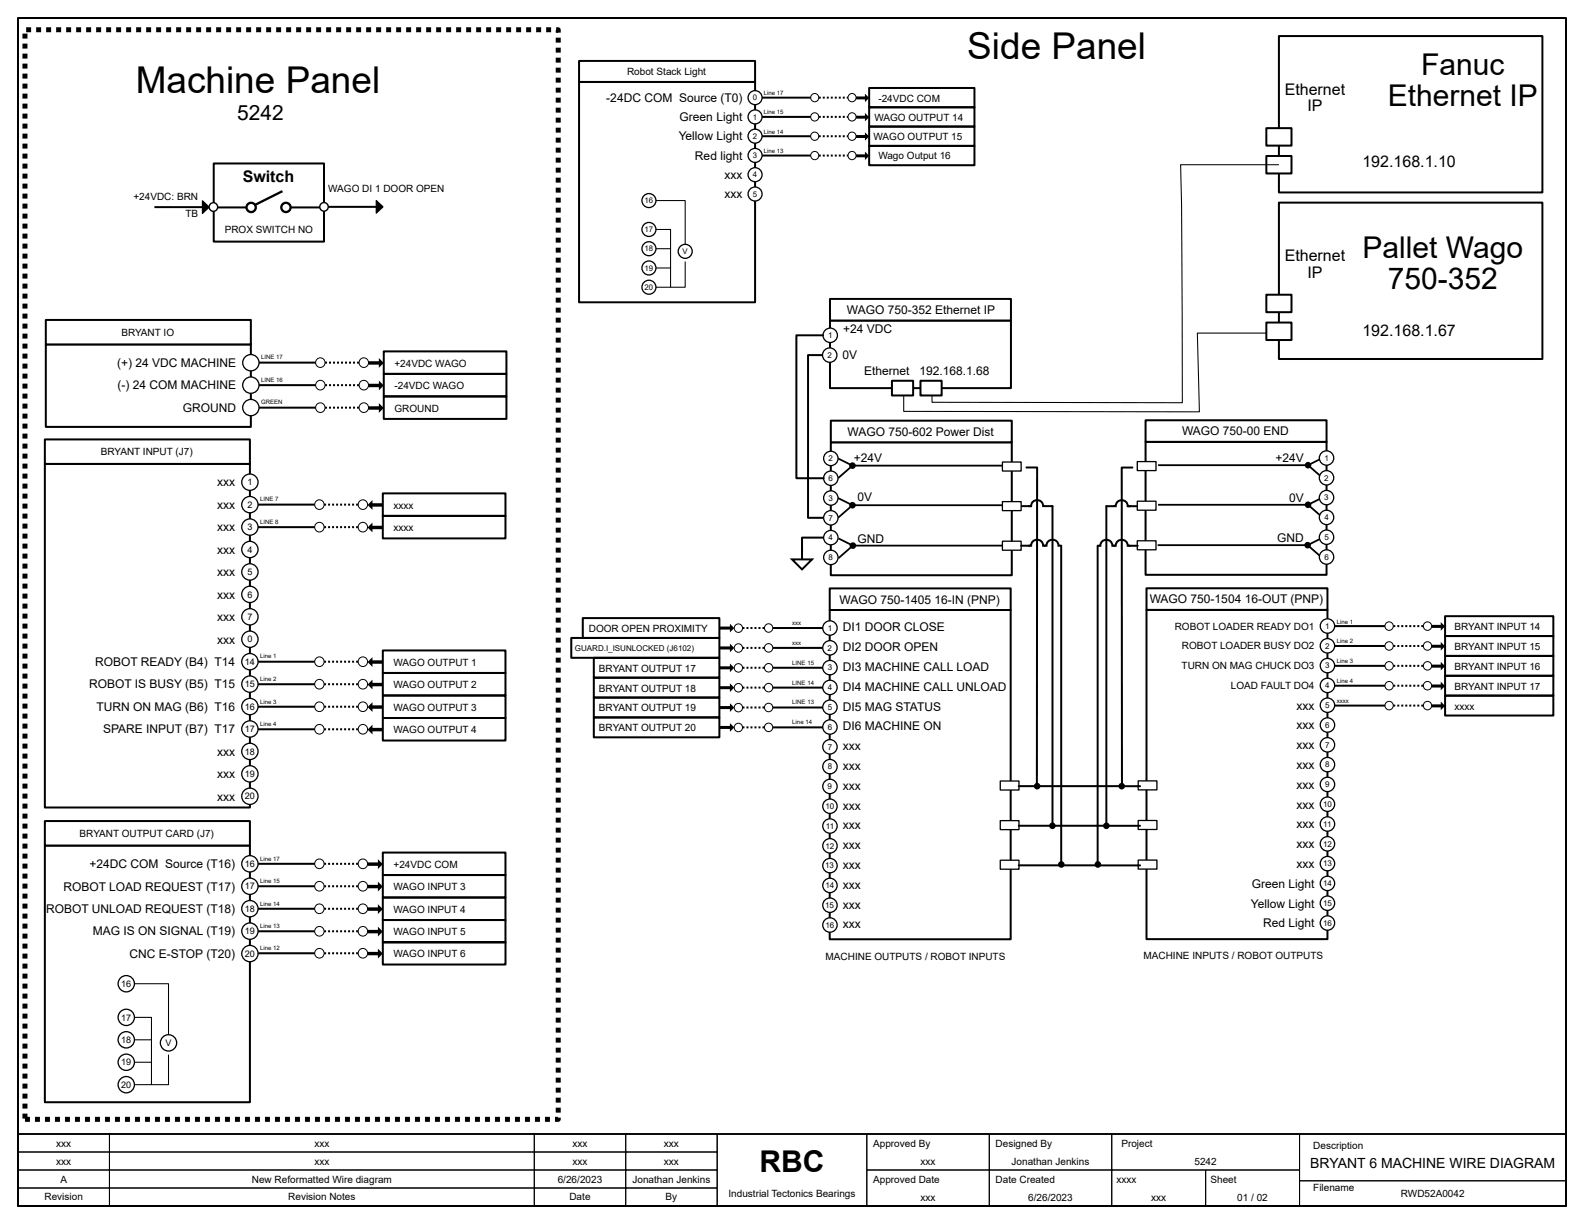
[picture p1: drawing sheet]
<svg xmlns="http://www.w3.org/2000/svg" width="279mm" height="216mm" viewBox="0 0 279 216" stroke-linecap="round" stroke-linejoin="round" font-family="sans-serif">
<path d="M3.2 3.2h273v209.5h-273z" fill="none" stroke="#000" stroke-width=".35"/>
<path d="M3.2 200h273v12.7h-273z" fill="none" stroke="#000" stroke-width=".32"/>
<g fill="none" stroke="#000" stroke-width=".18">
<path d="M3.2 209.5h16.1v3.2h-16.1zM3.2 206.4h16.1v3.1h-16.1zM3.2 203.2h16.1v3.2h-16.1zM3.2 200h16.1v3.2h-16.1zM19.3 209.5h74.9v3.2h-74.9zM19.3 206.4h74.9v3.1h-74.9zM19.3 203.2h74.9v3.2h-74.9zM19.3 200h74.9v3.2h-74.9zM94.2 209.5h16.2v3.2h-16.2zM94.2 206.4h16.2v3.1h-16.2zM94.2 203.2h16.2v3.2h-16.2zM94.2 200h16.2v3.2h-16.2z"/>
<path d="M110.4 209.5h16.1v3.2h-16.1zM110.4 206.4h16.1v3.1h-16.1zM110.4 203.2h16.1v3.2h-16.1zM110.4 200h16.1v3.2h-16.1zM126.5 200h26.4v12.7h-26.4zM152.9 200h21.6v6.4h-21.6zM152.9 206.4h21.6v6.3h-21.6zM174.5 206.4h21.6v6.3h-21.6zM174.5 200h21.6v6.4h-21.6zM196.1 206.4h16.6v6.3h-16.6zM196.1 200h33.1v6.4h-33.1zM212.7 206.4h16.5v6.3h-16.5z"/>
<path d="M229.2 208.3h47v4.4h-47zM229.2 200h47v8.3h-47z"/>
</g>
<g fill="#fff" stroke="#000" stroke-width=".35">
<path d="M225.6 6.4h46.5v27.5h-46.5z" fill-rule="evenodd"/>
<path d="M223.4 27.5h4.4v3.1h-4.4z" fill-rule="evenodd"/>
<path d="M223.4 22.6h4.4v3.1h-4.4z" fill-rule="evenodd"/>
<path d="M225.6 35.7h46.5v27.6h-46.5z" fill-rule="evenodd"/>
<path d="M223.4 56.9h4.4v3.1h-4.4z" fill-rule="evenodd"/>
<path d="M223.4 52h4.4v3.1h-4.4z" fill-rule="evenodd"/>
<path d="M146.4 107.6h31.9v58.1h-31.9z" fill-rule="evenodd"/>
<path d="M146.4 103.8h31.9v3.8h-31.9z" fill-rule="evenodd"/>
<path d="M102.1 14.5h31.1v38.8h-31.1z" fill-rule="evenodd"/>
<path d="M102.1 10.7h31.1v3.8h-31.1z" fill-rule="evenodd"/>
</g>
<g fill="#fff" stroke="#000" stroke-width=".23">
<path d="M176.4 137.8h3.3v1.6h-3.3z" fill-rule="evenodd"/>
<path d="M176.4 144.7h3.3v1.6h-3.3z" fill-rule="evenodd"/>
<path d="M176.4 151.7h3.3v1.6h-3.3z" fill-rule="evenodd"/>
<circle cx="146.4" cy="110.8" r="1.27"/>
<circle cx="146.4" cy="135.2" r="1.27"/>
<circle cx="146.4" cy="114.3" r="1.27"/>
<circle cx="146.4" cy="138.7" r="1.27"/>
<circle cx="146.4" cy="117.8" r="1.27"/>
<circle cx="146.4" cy="142.2" r="1.27"/>
<circle cx="146.4" cy="121.3" r="1.27"/>
<circle cx="146.4" cy="145.7" r="1.27"/>
<circle cx="146.4" cy="124.7" r="1.27"/>
<circle cx="146.4" cy="149.2" r="1.27"/>
<circle cx="146.4" cy="128.2" r="1.27"/>
<circle cx="146.4" cy="152.7" r="1.27"/>
<circle cx="146.4" cy="159.7" r="1.27"/>
<circle cx="146.4" cy="131.7" r="1.27"/>
<circle cx="146.4" cy="156.2" r="1.27"/>
<circle cx="146.4" cy="163.2" r="1.27"/>
</g>
<path d="M115.7 35.4h5.2v10.2M115.7 40.5h2.6v10.2h2.6v-4.6M115.7 43.9h2.6M115.7 47.3h2.6M115.7 50.7h2.6" fill="none" stroke="#000" stroke-width=".18"/>
<g fill="#fff" stroke="#000" stroke-width=".23">
<circle cx="114.5" cy="35.4" r="1.24"/>
<circle cx="114.5" cy="50.7" r="1.24"/>
<circle cx="114.5" cy="47.3" r="1.24"/>
<circle cx="114.5" cy="43.9" r="1.24"/>
<circle cx="120.9" cy="44.3" r="1.24"/>
<circle cx="114.5" cy="40.5" r="1.24"/>
<circle cx="133.2" cy="17.2" r="1.24"/>
<circle cx="133.2" cy="27.4" r="1.24"/>
<circle cx="133.2" cy="20.6" r="1.24"/>
<circle cx="133.2" cy="30.8" r="1.24"/>
<circle cx="133.2" cy="34.2" r="1.24"/>
<circle cx="133.2" cy="24" r="1.24"/>
</g>
<g fill="none" stroke="#000" stroke-width=".18">
<circle cx="143.7" cy="17.2" r=".72"/>
<circle cx="150.3" cy="17.2" r=".72"/>
<circle cx="143.7" cy="24" r=".72"/>
<circle cx="143.7" cy="20.6" r=".72"/>
<circle cx="143.7" cy="27.4" r=".72"/>
<circle cx="150.3" cy="24" r=".72"/>
<circle cx="150.3" cy="20.6" r=".72"/>
<circle cx="150.3" cy="27.4" r=".72"/>
</g>
<path d="M134.4 17.2h8.6M153.3 15.5h18.6v3.4h-18.6zM153.3 18.9h18.6v3.4h-18.6zM134.4 24h8.6M134.4 20.6h8.6M134.4 27.4h8.6M153.3 22.3h18.6v3.4h-18.6zM153.3 25.7h18.6v3.4h-18.6z" fill="none" stroke="#000" stroke-width=".35"/>
<path d="M144.4 17.2h5.2M144.4 24h5.2M144.4 20.6h5.2M144.4 27.4h5.2" fill="none" stroke="#000" stroke-width=".35" stroke-dasharray=".4 .4" stroke-linecap="butt"/>
<g fill="#000">
<path d="M151 17h1.6v-.5l.7 .8-.7 .7v-.5h-1.6z" fill-rule="evenodd"/>
<path d="M151 23.8h1.6v-.5l.7 .8-.7 .7v-.5h-1.6z" fill-rule="evenodd"/>
<path d="M151 20.4h1.6v-.5l.7 .8-.7 .7v-.5h-1.6z" fill-rule="evenodd"/>
<path d="M151 27.2h1.6v-.5l.7 .8-.7 .7v-.5h-1.6z" fill-rule="evenodd"/>
</g>
<g fill="#fff" stroke="#000" stroke-width=".35">
<path d="M202.2 107.6h31.9v58.1h-31.9z" fill-rule="evenodd"/>
<path d="M202.2 103.8h31.9v3.8h-31.9z" fill-rule="evenodd"/>
<path d="M202.1 77.9h31.9v23.5h-31.9z" fill-rule="evenodd"/>
<path d="M202.1 74.1h31.9v3.8h-31.9z" fill-rule="evenodd"/>
</g>
<g fill="#fff" stroke="#000" stroke-width=".23">
<path d="M200.8 137.7h3.3v1.6h-3.3z" fill-rule="evenodd"/>
<path d="M200.8 144.7h3.3v1.6h-3.3z" fill-rule="evenodd"/>
<path d="M200.8 151.7h3.3v1.6h-3.3z" fill-rule="evenodd"/>
<circle cx="234.1" cy="110.4" r="1.27"/>
<circle cx="234.1" cy="120.9" r="1.27"/>
<circle cx="234.1" cy="113.9" r="1.27"/>
<circle cx="234.1" cy="124.4" r="1.27"/>
<circle cx="234.1" cy="117.4" r="1.27"/>
<circle cx="234.1" cy="127.9" r="1.27"/>
<circle cx="234.1" cy="131.4" r="1.27"/>
<circle cx="234.1" cy="134.9" r="1.27"/>
<circle cx="234.1" cy="138.4" r="1.27"/>
<circle cx="234.1" cy="141.9" r="1.27"/>
<circle cx="234.1" cy="145.3" r="1.27"/>
<circle cx="234.1" cy="148.8" r="1.27"/>
<circle cx="234.1" cy="152.3" r="1.27"/>
<circle cx="234.1" cy="155.8" r="1.27"/>
<circle cx="234.1" cy="159.3" r="1.27"/>
<circle cx="234.1" cy="162.8" r="1.27"/>
</g>
<g fill="#000" stroke="#000" stroke-width=".58">
<circle cx="230.6" cy="96.2" r=".29"/>
<circle cx="230.7" cy="89" r=".29"/>
<circle cx="230.7" cy="82.1" r=".29"/>
</g>
<path d="M204.2 96.2h26.4M204.3 82.1h26.4M204.3 89h26.4M233.2 94.9l-2.6 1.3 2.6 2.2M233.3 80.8l-2.6 1.3 2.6 2.2M233.3 87.8l-2.6 1.2 2.6 2.3" fill="none" stroke="#000" stroke-width=".32"/>
<g fill="#fff" stroke="#000" stroke-width=".23">
<path d="M200.6 81.4h3.3v1.6h-3.3z" fill-rule="evenodd"/>
<path d="M200.6 88.4h3.3v1.6h-3.3z" fill-rule="evenodd"/>
<path d="M200.6 95.4h3.3v1.6h-3.3z" fill-rule="evenodd"/>
<circle cx="234" cy="80.8" r="1.27"/>
<circle cx="234" cy="91.3" r="1.27"/>
<circle cx="234" cy="84.3" r="1.27"/>
<circle cx="234" cy="94.8" r="1.27"/>
<circle cx="234" cy="87.8" r="1.27"/>
<circle cx="234" cy="98.2" r="1.27"/>
</g>
<g fill="#fff" stroke="#000" stroke-width=".35">
<path d="M146.5 78h32v23.5h-32z" fill-rule="evenodd"/>
<path d="M146.5 74.2h32v3.8h-32z" fill-rule="evenodd"/>
</g>
<g fill="#000" stroke="#000" stroke-width=".58">
<circle cx="150.4" cy="89.1" r=".29"/>
<circle cx="150.4" cy="82.1" r=".29"/>
<circle cx="150.4" cy="96.2" r=".29"/>
</g>
<path d="M147.8 80.9l2.6 1.2-2.6 2.3M147.8 87.8l2.6 1.3-2.6 2.2M147.9 95l2.5 1.2-2.5 2.3M150.4 82.1h26.4M150.4 89.1h26.4M150.4 96.2h26.5" fill="none" stroke="#000" stroke-width=".32"/>
<g fill="#fff" stroke="#000" stroke-width=".23">
<path d="M176.8 81.5h3.3v1.6h-3.3z" fill-rule="evenodd"/>
<path d="M176.8 88.5h3.3v1.6h-3.3z" fill-rule="evenodd"/>
<path d="M176.8 95.5h3.3v1.6h-3.3z" fill-rule="evenodd"/>
<circle cx="146.5" cy="80.9" r="1.27"/>
<circle cx="146.5" cy="91.3" r="1.27"/>
<circle cx="146.5" cy="84.4" r="1.27"/>
<circle cx="146.5" cy="94.8" r="1.27"/>
<circle cx="146.5" cy="87.8" r="1.27"/>
<circle cx="146.5" cy="98.3" r="1.27"/>
</g>
<path d="M139.7 98.7h3.5l-1.7 1.7zM141.5 96.9v1.8M145.3 94.8h-3.8v2.6" fill="none" stroke="#000" stroke-width=".35"/>
<g fill="#fff" stroke="#000" stroke-width=".35">
<path d="M146.4 56.5h31.9v12h-31.9z" fill-rule="evenodd"/>
<path d="M146.4 52.7h31.9v3.8h-31.9z" fill-rule="evenodd"/>
<path d="M157.3 67.2h3.8v2.6h-3.8z" fill-rule="evenodd"/>
<path d="M162.4 67.2h3.7v2.6h-3.7z" fill-rule="evenodd"/>
</g>
<g fill="#fff" stroke="#000" stroke-width=".23">
<circle cx="146.4" cy="62.6" r="1.27"/>
<circle cx="146.4" cy="59.1" r="1.27"/>
</g>
<g fill="none" stroke="#000" stroke-width=".35">
<path d="M145.2 59.1h-4.7v25.3h4.8M145.1 62.6h-2.6v28.7h2.8M180.1 96.3h1.5M180.3 89.3h1.6M181.1 82.5h1.8v56.2h-3.2M181.4 89.3h.5a1.06 1.06 0 0 1 1-1.1 1.06 1.06 0 0 1 1.1 1.1h1.6v56.4h-5.9M181.4 96.3h.5a1.06 1.06 0 0 1 1-1.1 1.06 1.06 0 0 1 1.1 1.1h.4M184.1 96.3h.5a1.06 1.06 0 0 1 1-1.1 1.06 1.06 0 0 1 1.1 1.1h.5v56.3h-7.5M193.6 96.3h.5a1.06 1.06 0 0 1 1.1-1.1 1.06 1.06 0 0 1 1 1.1h.5M193.6 96.3v56.3h7.5M196.4 96.3h.4a1.06 1.06 0 0 1 1.1-1.1 1.06 1.06 0 0 1 1 1.1h.5M198.9 89.3h1.6"/>
<path d="M199.2 96.3h1.5M199.4 89.3h-.5a1.06 1.06 0 0 0-1-1.1 1.06 1.06 0 0 0-1.1 1.1h-1.6v56.4h5.9M199.7 82.5h-1.8v56.2h3.2M182.9 138.7h14.9M185.6 145.7h9.5M187.2 152.6h6.4"/>
</g>
<g fill="#000" stroke="#000" stroke-width=".58">
<circle cx="182.9" cy="138.7" r=".29"/>
<circle cx="197.9" cy="138.7" r=".29"/>
<circle cx="185.6" cy="145.7" r=".29"/>
<circle cx="187.2" cy="152.5" r=".29"/>
<circle cx="193.7" cy="152.5" r=".29"/>
<circle cx="195.2" cy="145.7" r=".29"/>
</g>
<path d="M225.6 29.1h-17.4l.2 9.2 .1 32.7h-44.1v-1.2M223.4 58.8h-12.2l.4 13.8h-52.2v-2.8" fill="none" stroke="#000" stroke-width=".18"/>
<g fill="#fff" stroke="#000" stroke-width=".35">
<path d="M7.9 81.8h36.2v60.6h-36.2z" fill-rule="evenodd"/>
<path d="M7.9 77.5h36.2v4.3h-36.2z" fill-rule="evenodd"/>
</g>
<g fill="#fff" stroke="#000" stroke-width=".23">
<circle cx="44.1" cy="85.1" r="1.44"/>
<circle cx="44.1" cy="96.9" r="1.44"/>
<circle cx="44.1" cy="89" r="1.44"/>
<circle cx="44.1" cy="100.9" r="1.44"/>
<circle cx="44.1" cy="93" r="1.44"/>
<circle cx="44.1" cy="104.8" r="1.44"/>
<circle cx="44.1" cy="108.8" r="1.44"/>
<circle cx="44.1" cy="112.8" r="1.44"/>
<circle cx="44.1" cy="116.7" r="1.44"/>
<circle cx="44.1" cy="120.7" r="1.44"/>
<circle cx="44.1" cy="124.6" r="1.44"/>
<circle cx="44.1" cy="128.6" r="1.44"/>
<circle cx="44.1" cy="132.5" r="1.44"/>
<circle cx="44.1" cy="136.5" r="1.44"/>
<circle cx="44.1" cy="140.5" r="1.44"/>
</g>
<g fill="none" stroke="#000" stroke-width=".18">
<circle cx="56.3" cy="93" r=".84"/>
<circle cx="56.3" cy="89" r=".84"/>
<circle cx="64" cy="93" r=".84"/>
<circle cx="64" cy="89" r=".84"/>
<circle cx="56.3" cy="116.7" r=".84"/>
<circle cx="64" cy="116.7" r=".84"/>
<circle cx="56.3" cy="120.7" r=".84"/>
<circle cx="56.3" cy="128.6" r=".84"/>
<circle cx="56.3" cy="124.7" r=".84"/>
<circle cx="64" cy="120.7" r=".84"/>
<circle cx="64" cy="128.6" r=".84"/>
<circle cx="64" cy="124.7" r=".84"/>
</g>
<path d="M45.5 93h10M45.5 89h10M67.5 91h21.7v4h-21.7zM67.5 87h21.7v4h-21.7zM45.5 116.7h10M67.5 114.7h21.7v4h-21.7zM67.5 118.7h21.7v4h-21.7zM45.5 120.7h10M45.5 128.6h10M45.5 124.7h10M67.5 126.6h21.7v4h-21.7zM67.5 122.7h21.7v3.9h-21.7z" fill="none" stroke="#000" stroke-width=".35"/>
<path d="M57.2 93h6M57.2 89h6M57.2 116.7h6M57.2 120.7h6M57.2 128.6h6M57.2 124.7h6" fill="none" stroke="#000" stroke-width=".35" stroke-dasharray=".4 .4" stroke-linecap="butt"/>
<g fill="#000">
<path d="M64.8 93l.9-.8v.5h1.8v.6h-1.8v.6z" fill-rule="evenodd"/>
<path d="M64.8 89.1l.9-.9v.6h1.8v.6h-1.8v.5z" fill-rule="evenodd"/>
<path d="M65.7 115.9v.6h1.8v.6h-1.8v.5l-.9-.8z" fill-rule="evenodd"/>
<path d="M65.7 119.9v.5h1.8v.6h-1.8v.6l-.9-.9z" fill-rule="evenodd"/>
<path d="M64.8 128.7l.9-.9v.6h1.8v.6h-1.8v.6z" fill-rule="evenodd"/>
<path d="M64.8 124.7l.9-.8v.5h1.8v.6h-1.8v.6z" fill-rule="evenodd"/>
</g>
<g fill="#fff" stroke="#000" stroke-width=".35">
<path d="M7.9 149.1h36.2v45.3h-36.2z" fill-rule="evenodd"/>
<path d="M7.9 144.8h36.2v4.3h-36.2z" fill-rule="evenodd"/>
</g>
<path d="M23.7 173.5h6v11.9M23.7 179.5h3v11.8h3v-5.3M23.7 183.4h3M23.7 187.4h3M23.7 191.3h3" fill="none" stroke="#000" stroke-width=".18"/>
<g fill="#fff" stroke="#000" stroke-width=".23">
<circle cx="22.3" cy="173.5" r="1.44"/>
<circle cx="22.3" cy="191.3" r="1.44"/>
<circle cx="22.3" cy="187.4" r="1.44"/>
<circle cx="22.3" cy="183.4" r="1.44"/>
<circle cx="29.7" cy="184" r="1.44"/>
<circle cx="22.3" cy="179.5" r="1.44"/>
<circle cx="44.1" cy="152.4" r="1.44"/>
<circle cx="44.1" cy="164.2" r="1.44"/>
<circle cx="44.1" cy="156.3" r="1.44"/>
<circle cx="44.1" cy="168.2" r="1.44"/>
<circle cx="44.1" cy="160.3" r="1.44"/>
</g>
<g fill="none" stroke="#000" stroke-width=".18">
<circle cx="130.2" cy="114.3" r=".74"/>
<circle cx="130.2" cy="117.8" r=".74"/>
<circle cx="130.2" cy="110.8" r=".74"/>
<circle cx="135.6" cy="114.3" r=".74"/>
<circle cx="135.6" cy="110.8" r=".74"/>
<circle cx="135.6" cy="117.8" r=".74"/>
<circle cx="245" cy="117.4" r=".74"/>
<circle cx="245" cy="110.4" r=".74"/>
<circle cx="245" cy="113.9" r=".74"/>
<circle cx="251.8" cy="117.4" r=".74"/>
<circle cx="251.8" cy="113.9" r=".74"/>
<circle cx="251.8" cy="110.4" r=".74"/>
<circle cx="130.2" cy="124.8" r=".74"/>
<circle cx="130.2" cy="128.3" r=".74"/>
<circle cx="130.2" cy="121.3" r=".74"/>
<circle cx="135.6" cy="128.3" r=".74"/>
<circle cx="135.6" cy="124.8" r=".74"/>
<circle cx="135.6" cy="121.3" r=".74"/>
<circle cx="245" cy="124.5" r=".74"/>
<circle cx="245" cy="120.9" r=".74"/>
<circle cx="251.8" cy="124.5" r=".74"/>
<circle cx="251.8" cy="120.9" r=".74"/>
<circle cx="56.3" cy="156.3" r=".84"/>
<circle cx="56.3" cy="152.4" r=".84"/>
<circle cx="64" cy="156.3" r=".84"/>
<circle cx="64" cy="152.4" r=".84"/>
<circle cx="56.3" cy="160.3" r=".84"/>
<circle cx="56.3" cy="164.3" r=".84"/>
<circle cx="56.3" cy="168.1" r=".84"/>
<circle cx="64" cy="160.3" r=".84"/>
<circle cx="64" cy="164.3" r=".84"/>
<circle cx="64" cy="168.1" r=".84"/>
</g>
<g fill="none" stroke="#000" stroke-width=".35">
<path d="M27.2 36.5h9.7M37.5 36.6h6M37.7 28.8h19.5v13.8h-19.5zM51.3 36.6h6.1M57.9 36.5h9.7M100.8 112.5h26.1v3.5h-26.1zM102.8 109h24.1v3.5h-24.1zM104.7 116h22.2v3.5h-22.2zM104.7 119.5h22.2v3.5h-22.2zM136.3 110.8h8.8M136.3 114.3h8.8M136.3 117.8h8.8"/>
<path d="M235.5 110.4h8.8M235.5 113.9h8.8M235.5 117.4h8.8M254.9 108.7h19.1v3.5h-19.1zM254.9 112.2h19.1v3.5h-19.1zM254.9 115.7h19.1v3.5h-19.1zM254.9 119.2h19.1v3.5h-19.1zM104.7 123h22.2v3.5h-22.2zM104.7 126.5h22.2v3.6h-22.2zM136.3 121.3h8.8M136.3 124.8h8.8M136.3 128.3h8.8"/>
<path d="M235.5 121h8.8M235.5 124.5h8.8M254.9 122.7h19.1v3.5h-19.1zM45.5 152.4h10M45.5 156.3h10M67.5 158.3h21.7v4h-21.7zM67.5 150.4h21.7v4h-21.7zM67.5 154.3h21.7v4h-21.7zM45.5 160.3h10M45.5 164.3h10M45.5 168.1h10M67.5 162.3h21.7v4h-21.7z"/>
<path d="M67.5 166.2h21.7v3.9h-21.7z"/>
</g>
<g fill="none" stroke="#000" stroke-width=".35" stroke-dasharray=".4 .4" stroke-linecap="butt">
<path d="M134.8 110.8h-4M134.8 114.3h-4M134.8 117.8h-4M245.8 110.4h5.3M245.8 113.9h5.3M245.8 117.4h5.3M134.8 121.3h-4M134.8 124.8h-4M134.8 128.3h-4M245.8 121h5.3M245.8 124.5h5.3M57.2 152.4h6"/>
<path d="M57.2 156.3h6M57.2 160.3h6M57.2 164.3h6M57.2 168.1h6"/>
</g>
<g fill="#000">
<path d="M126.9 110.5h1.9v-.5l.7 .8-.7 .7v-.4h-1.9z" fill-rule="evenodd"/>
<path d="M126.9 114h1.9v-.5l.7 .8-.7 .8v-.5h-1.9z" fill-rule="evenodd"/>
<path d="M126.9 117.5h1.9v-.5l.7 .8-.7 .8v-.5h-1.9z" fill-rule="evenodd"/>
<path d="M252.5 110.2h1.6v-.5l.8 .8-.8 .8v-.5h-1.6z" fill-rule="evenodd"/>
<path d="M252.5 113.7h1.6v-.5l.8 .8-.8 .8v-.5h-1.6z" fill-rule="evenodd"/>
<path d="M252.5 117.2h1.6v-.5l.8 .8-.8 .8v-.5h-1.6z" fill-rule="evenodd"/>
<path d="M126.9 121h1.9v-.5l.7 .8-.7 .8v-.5h-1.9z" fill-rule="evenodd"/>
<path d="M126.9 124.5h1.9v-.5l.7 .8-.7 .8v-.5h-1.9z" fill-rule="evenodd"/>
<path d="M126.9 128h1.9v-.4l.7 .7-.7 .8v-.5h-1.9z" fill-rule="evenodd"/>
<path d="M252.5 120.7h1.6v-.5l.8 .8-.8 .8v-.5h-1.6z" fill-rule="evenodd"/>
<path d="M252.5 124.2h1.6v-.5l.8 .8-.8 .8v-.5h-1.6z" fill-rule="evenodd"/>
<path d="M64.8 152.1h1.9v-.5l.8 .8-.8 .9v-.6h-1.9z" fill-rule="evenodd"/>
<path d="M64.8 156.1h1.9v-.6l.8 .9-.8 .8v-.5h-1.9z" fill-rule="evenodd"/>
<path d="M64.8 160.1h1.9v-.6l.8 .9-.8 .8v-.5h-1.9z" fill-rule="evenodd"/>
<path d="M64.8 164h1.9v-.5l.8 .8-.8 .9v-.6h-1.9z" fill-rule="evenodd"/>
<path d="M64.8 167.9h1.9v-.6l.8 .9-.8 .9v-.6h-1.9z" fill-rule="evenodd"/>
</g>
<path d="M4.4 5.2h94.1v192.2h-94.1z" fill="none" stroke="#000" stroke-width=".88" stroke-dasharray=".9 .9" stroke-linecap="butt"/>
<g fill="none" stroke="#000" stroke-width=".41">
<path d="M49.8 33.7l-4.9 2.5"/>
<circle cx="44.3" cy="36.6" r=".82"/>
<circle cx="50.4" cy="36.6" r=".82"/>
</g>
<path d="M35.7 35.4l1.2 1.1-1.2 1.2zM66.4 35.4l1.2 1.1-1.2 1.1z" fill="#000" stroke="#000" stroke-width=".21"/>
<g fill="#fff" stroke="#000" stroke-width=".25">
<circle cx="57.2" cy="36.5" r=".75"/>
<circle cx="37.6" cy="36.5" r=".75"/>
</g>
<g fill="#fff" stroke="#000" stroke-width=".35">
<path d="M8.1 60.8h36.2v14.5h-36.2z" fill-rule="evenodd"/>
<path d="M8.1 56.4h36.2v4.4h-36.2z" fill-rule="evenodd"/>
</g>
<g fill="#fff" stroke="#000" stroke-width=".23">
<circle cx="44.3" cy="64" r="1.44"/>
<circle cx="44.2" cy="67.9" r="1.44"/>
<circle cx="44.2" cy="71.9" r="1.44"/>
</g>
<g fill="none" stroke="#000" stroke-width=".18">
<circle cx="56.5" cy="71.9" r=".84"/>
<circle cx="56.5" cy="64" r=".84"/>
<circle cx="56.5" cy="67.9" r=".84"/>
<circle cx="64.2" cy="71.9" r=".84"/>
<circle cx="64.2" cy="64" r=".84"/>
<circle cx="64.2" cy="67.9" r=".84"/>
</g>
<path d="M45.7 64h10M45.7 71.9h10M45.7 67.9h10M67.7 62h21.6v4h-21.6zM67.7 69.9h21.6v4h-21.6zM67.7 65.9h21.6v4h-21.6z" fill="none" stroke="#000" stroke-width=".35"/>
<path d="M57.3 64h6M57.3 71.9h6M57.3 67.9h6" fill="none" stroke="#000" stroke-width=".35" stroke-dasharray=".4 .4" stroke-linecap="butt"/>
<g fill="#000">
<path d="M65 63.7h1.8v-.5l.9 .8-.9 .9v-.6h-1.8z" fill-rule="evenodd"/>
<path d="M65 71.7h1.8v-.6l.9 .9-.9 .8v-.5h-1.8z" fill-rule="evenodd"/>
<path d="M65 67.7h1.8v-.6l.9 .9-.9 .9v-.6h-1.8z" fill-rule="evenodd"/>
</g>
<g font-size="6.5">
<text x="170.6" y="10.4">Side Panel</text>
<text x="23.9" y="16.4">Machine Panel</text>
</g>
<g font-size="5.3">
<text x="250.7" y="13.2">Fanuc</text>
<text x="244.8" y="18.7">Ethernet IP</text>
<text x="240.3" y="45.4">Pallet Wago</text>
<text x="244.8" y="50.9">750-352</text>
<text x="134" y="206.7">RBC</text>
</g>
<text font-size="3.7" x="41.8" y="21.2">5242</text>
<g font-size="2.8">
<text x="226.6" y="16.7">Ethernet</text>
<text x="230.6" y="19.6">IP</text>
<text x="240.3" y="29.4">192.168.1.10</text>
<text x="42.8" y="32.1">Switch</text>
<text x="226.6" y="46.1">Ethernet</text>
<text x="230.6" y="49">IP</text>
<text x="240.3" y="59.2">192.168.1.67</text>
</g>
<text font-size="2.5" x="231.1" y="206.1">BRYANT 6 MACHINE WIRE DIAGRAM</text>
<g font-size="2.1">
<text x="107" y="18">-24DC COM Source (T0)</text>
<text x="119.9" y="21.4">Green Light</text>
<text x="119.7" y="24.8">Yellow Light</text>
<text x="122.6" y="28.2">Red light</text>
<text x="127.8" y="31.6">xxx</text>
<text x="127.8" y="35">xxx</text>
<text x="148.7" y="58.8">+24 VDC</text>
<text x="149.4" y="55.4">WAGO 750-352 Ethernet IP</text>
<text x="20.6" y="64.7">(+) 24 VDC MACHINE</text>
<text x="148.6" y="63.2">0V</text>
<text x="20.7" y="68.7">(-) 24 COM MACHINE</text>
<text x="152.4" y="66.1">Ethernet</text>
<text x="162.2" y="66.1">192.168.1.68</text>
<text x="32.2" y="72.7">GROUND</text>
<text x="149.5" y="76.9">WAGO 750-602 Power Dist</text>
<text x="208.5" y="76.8">WAGO 750-00 END</text>
<text x="150.6" y="81.6">+24V</text>
<text x="225" y="81.5">+24V</text>
<text x="38.3" y="85.8">xxx</text>
<text x="38.3" y="89.8">xxx</text>
<text x="151.2" y="88.3">0V</text>
<text x="227.4" y="88.5">0V</text>
<text x="38.3" y="93.7">xxx</text>
<text x="151.2" y="95.7">GND</text>
<text x="225.3" y="95.6">GND</text>
<text x="38.3" y="97.7">xxx</text>
<text x="38.3" y="101.6">xxx</text>
<text x="38.3" y="105.6">xxx</text>
<text x="148.1" y="106.5">WAGO 750-1405 16-IN (PNP)</text>
<text x="202.8" y="106.4">WAGO 750-1504 16-OUT (PNP)</text>
<text x="38.3" y="109.6">xxx</text>
<text x="38.3" y="113.5">xxx</text>
<text x="148.7" y="111.4">DI1 DOOR CLOSE</text>
<text x="16.8" y="117.5">ROBOT READY (B4) T14</text>
<text x="148.7" y="114.9">DI2 DOOR OPEN</text>
<text x="148.7" y="118.4">DI3 MACHINE CALL LOAD</text>
<text x="15.7" y="121.4">ROBOT IS BUSY (B5) T15</text>
<text x="17" y="125.4">TURN ON MAG (B6) T16</text>
<text x="148.7" y="121.9">DI4 MACHINE CALL UNLOAD</text>
<text x="148.7" y="125.3">DI5 MAG STATUS</text>
<text x="228.7" y="125.1">xxx</text>
<text x="18.2" y="129.3">SPARE INPUT (B7) T17</text>
<text x="148.7" y="128.8">DI6 MACHINE ON</text>
<text x="228.7" y="128.6">xxx</text>
<text x="38.3" y="133.3">xxx</text>
<text x="38.3" y="137.3">xxx</text>
<text x="148.7" y="132.3">xxx</text>
<text x="148.7" y="135.8">xxx</text>
<text x="228.7" y="132.1">xxx</text>
<text x="228.7" y="135.6">xxx</text>
<text x="38.3" y="141.2">xxx</text>
<text x="148.7" y="139.3">xxx</text>
<text x="148.7" y="142.8">xxx</text>
<text x="228.7" y="139.1">xxx</text>
<text x="228.7" y="142.6">xxx</text>
<text x="148.7" y="146.3">xxx</text>
<text x="148.7" y="149.8">xxx</text>
<text x="228.7" y="146.1">xxx</text>
<text x="228.7" y="149.6">xxx</text>
<text x="15.8" y="153.1">+24DC COM Source (T16)</text>
<text x="148.7" y="153.3">xxx</text>
<text x="228.7" y="153.1">xxx</text>
<text x="8.1" y="161">ROBOT UNLOAD REQUEST (T18)</text>
<text x="11.2" y="157.1">ROBOT LOAD REQUEST (T17)</text>
<text x="148.7" y="160.3">xxx</text>
<text x="148.7" y="156.8">xxx</text>
<text x="220.6" y="160.1">Yellow Light</text>
<text x="220.8" y="156.6">Green Light</text>
<text x="16.4" y="165">MAG IS ON SIGNAL (T19)</text>
<text x="148.7" y="163.8">xxx</text>
<text x="222.8" y="163.6">Red Light</text>
<text x="22.8" y="169">CNC E-STOP (T20)</text>
</g>
<g font-size="1.8">
<text x="110.6" y="13.2">Robot Stack Light</text>
<text x="154.9" y="17.9">-24VDC COM</text>
<text x="154.2" y="21.3">WAGO OUTPUT 14</text>
<text x="154.1" y="24.7">WAGO OUTPUT 15</text>
<text x="154.9" y="28.1">Wago Output 16</text>
<text x="23.5" y="35.3">+24VDC: BRN</text>
<text x="57.9" y="33.9">WAGO DI 1 DOOR OPEN</text>
<text x="32.7" y="38.2">TB</text>
<text x="39.6" y="41.2">PROX SWITCH NO</text>
<text x="21.4" y="59.2">BRYANT IO</text>
<text x="69.6" y="64.7">+24VDC WAGO</text>
<text x="69.6" y="68.6">-24VDC WAGO</text>
<text x="69.6" y="72.6">GROUND</text>
<text x="17.8" y="80.3">BRYANT INPUT (J7)</text>
<text x="69.4" y="89.7">xxxx</text>
<text x="69.4" y="93.7">xxxx</text>
<text x="103.9" y="111.5">DOOR OPEN PROXIMITY</text>
<text x="207.2" y="111.1">ROBOT LOADER READY DO1</text>
<text x="256.6" y="111.1">BRYANT INPUT 14</text>
<text x="69.4" y="117.4">WAGO OUTPUT 1</text>
<text x="105.7" y="118.5">BRYANT OUTPUT 17</text>
<text x="208.4" y="118">TURN ON MAG CHUCK DO3</text>
<text x="208.5" y="114.5">ROBOT LOADER BUSY DO2</text>
<text x="256.6" y="114.6">BRYANT INPUT 15</text>
<text x="256.6" y="118.1">BRYANT INPUT 16</text>
<text x="69.4" y="121.4">WAGO OUTPUT 2</text>
<text x="69.4" y="125.4">WAGO OUTPUT 3</text>
<text x="105.7" y="122">BRYANT OUTPUT 18</text>
<text x="105.7" y="125.5">BRYANT OUTPUT 19</text>
<text x="217.1" y="121.5">LOAD FAULT DO4</text>
<text x="256.6" y="121.6">BRYANT INPUT 17</text>
<text x="256.6" y="125.2">xxxx</text>
<text x="69.4" y="129.3">WAGO OUTPUT 4</text>
<text x="105.7" y="129">BRYANT OUTPUT 20</text>
<text x="14" y="147.6">BRYANT OUTPUT CARD (J7)</text>
<text x="69.4" y="153.1">+24VDC COM</text>
<text x="69.4" y="161">WAGO INPUT 4</text>
<text x="69.4" y="157">WAGO INPUT 3</text>
<text x="69.4" y="165">WAGO INPUT 5</text>
<text x="69.4" y="168.8">WAGO INPUT 6</text>
<text x="145.6" y="169.4">MACHINE OUTPUTS / ROBOT INPUTS</text>
<text x="201.7" y="169.1">MACHINE INPUTS / ROBOT OUTPUTS</text>
<text x="9.9" y="202.2">xxx</text>
<text x="55.5" y="202.2">xxx</text>
<text x="101" y="202.2">xxx</text>
<text x="117.1" y="202.2">xxx</text>
<text x="154" y="202.2">Approved By</text>
<text x="175.6" y="202.2">Designed By</text>
<text x="197.8" y="202.2">Project</text>
<text x="231.6" y="202.7">Description</text>
<text x="9.9" y="205.4">xxx</text>
<text x="10.7" y="208.6">A</text>
<text x="44.4" y="208.6">New Reformatted Wire diagram</text>
<text x="55.5" y="205.4">xxx</text>
<text x="98.4" y="208.6">6/26/2023</text>
<text x="101" y="205.4">xxx</text>
<text x="111.6" y="208.6">Jonathan Jenkins</text>
<text x="117.1" y="205.4">xxx</text>
<text x="154" y="208.6">Approved Date</text>
<text x="162.4" y="205.4">xxx</text>
<text x="175.6" y="208.6">Date Created</text>
<text x="178.4" y="205.4">Jonathan Jenkins</text>
<text x="197" y="208.6">xxxx</text>
<text x="210.7" y="205.4">5242</text>
<text x="213.5" y="208.6">Sheet</text>
<text x="7.9" y="211.6">Revision</text>
<text x="50.8" y="211.6">Revision Notes</text>
<text x="100.4" y="211.6">Date</text>
<text x="117.4" y="211.6">By</text>
<text x="128.5" y="211.1">Industrial Tectonics Bearings</text>
<text x="162.4" y="211.8">xxx</text>
<text x="181.4" y="211.8">6/26/2023</text>
<text x="203.1" y="211.8">xxx</text>
<text x="218.2" y="211.8">01 / 02</text>
<text x="231.6" y="210">Filename</text>
<text x="247.1" y="211.1">RWD52A0042</text>
</g>
<g font-size="1.6">
<text x="43.6" y="89.6">2</text>
<text x="43.6" y="85.6">1</text>
<text x="43.6" y="93.5">3</text>
<text x="43.6" y="97.5">4</text>
<text x="43.6" y="101.4">5</text>
<text x="43.6" y="105.4">6</text>
<text x="43.6" y="109.4">7</text>
<text x="43.6" y="113.3">0</text>
<text x="43.2" y="117.3">14</text>
<text x="43.2" y="121.2">15</text>
<text x="43.2" y="125.2">16</text>
<text x="43.2" y="129.1">17</text>
<text x="43.2" y="133.1">18</text>
<text x="43.2" y="137.1">19</text>
<text x="43.2" y="141">20</text>
<text x="43.2" y="152.9">16</text>
<text x="43.2" y="156.9">17</text>
<text x="43.2" y="160.8">18</text>
<text x="43.2" y="164.8">19</text>
<text x="43.2" y="168.8">20</text>
<text x="21.4" y="174.1">16</text>
<text x="21.4" y="184">18</text>
<text x="21.4" y="180">17</text>
<text x="29.2" y="184.5">V</text>
<text x="21.4" y="191.9">20</text>
<text x="21.4" y="187.9">19</text>
</g>
<g font-size="1.4">
<text x="132.8" y="17.7">0</text>
<text x="132.8" y="21.1">1</text>
<text x="132.8" y="24.5">2</text>
<text x="132.8" y="27.9">3</text>
<text x="113.7" y="35.9">16</text>
<text x="132.8" y="31.3">4</text>
<text x="132.8" y="34.7">5</text>
<text x="113.7" y="41">17</text>
<text x="113.7" y="47.8">19</text>
<text x="113.7" y="44.4">18</text>
<text x="120.4" y="44.8">V</text>
<text x="113.7" y="51.1">20</text>
<text x="146.1" y="59.7">1</text>
<text x="146" y="63.1">2</text>
<text x="146.2" y="81.4">2</text>
<text x="233.6" y="81.3">1</text>
<text x="146.2" y="84.9">6</text>
<text x="146.2" y="88.3">3</text>
<text x="233.6" y="84.8">2</text>
<text x="233.6" y="88.3">3</text>
<text x="146.2" y="91.8">7</text>
<text x="146.2" y="95.3">4</text>
<text x="233.6" y="91.8">4</text>
<text x="233.6" y="95.3">5</text>
<text x="146.2" y="98.8">8</text>
<text x="233.6" y="98.7">6</text>
<text x="146" y="111.3">1</text>
<text x="233.8" y="110.9">1</text>
<text x="101.4" y="114.8">GUARD.I_ISUNLOCKED (J6102)</text>
<text x="146" y="114.8">2</text>
<text x="146" y="118.3">3</text>
<text x="233.8" y="114.4">2</text>
<text x="233.8" y="117.9">3</text>
<text x="146" y="121.8">4</text>
<text x="146" y="125.2">5</text>
<text x="233.8" y="121.4">4</text>
<text x="233.8" y="124.9">5</text>
<text x="146" y="128.7">6</text>
<text x="233.8" y="128.4">6</text>
<text x="233.8" y="131.9">7</text>
<text x="146" y="135.7">8</text>
<text x="146" y="132.2">7</text>
<text x="233.8" y="135.4">8</text>
<text x="145.6" y="142.7">10</text>
<text x="146" y="139.2">9</text>
<text x="233.4" y="142.4">10</text>
<text x="233.8" y="138.9">9</text>
<text x="145.6" y="149.7">12</text>
<text x="145.7" y="146.2">11</text>
<text x="233.4" y="149.3">12</text>
<text x="233.4" y="145.8">11</text>
<text x="145.5" y="153.2">13</text>
<text x="233.4" y="152.8">13</text>
<text x="145.5" y="160.2">15</text>
<text x="145.6" y="156.7">14</text>
<text x="233.4" y="156.3">14</text>
<text x="233.4" y="159.8">15</text>
<text x="145.6" y="163.7">16</text>
<text x="233.4" y="163.3">16</text>
</g>
<g font-size="1.1">
<text x="134.8" y="16.8">Line 17</text>
<text x="134.7" y="23.6">Line 14</text>
<text x="134.8" y="20.2">Line 15</text>
<text x="134.8" y="27">Line 13</text>
<text x="46.1" y="63.4">LINE 17</text>
<text x="46.1" y="71.3">GREEN</text>
<text x="46.1" y="67.4">LINE 16</text>
<text x="45.9" y="88.4">LINE 7</text>
<text x="45.9" y="92.4">LINE 8</text>
<text x="139.8" y="110.2">xxx</text>
<text x="139.8" y="113.7">xxx</text>
<text x="235.8" y="110">Line 1</text>
<text x="235.8" y="113.5">Line 2</text>
<text x="45.9" y="116.1">Line 1</text>
<text x="139.8" y="117.2">LINE 15</text>
<text x="235.8" y="117">Line 3</text>
<text x="45.9" y="120.1">Line 2</text>
<text x="45.9" y="124.1">Line 3</text>
<text x="139.8" y="120.8">LINE 14</text>
<text x="139.8" y="124.3">LINE 13</text>
<text x="235.8" y="120.5">Line 4</text>
<text x="235.8" y="124">xxxx</text>
<text x="45.9" y="128.1">Line 4</text>
<text x="139.8" y="127.8">Line 14</text>
<text x="45.9" y="151.8">Line 17</text>
<text x="45.9" y="155.8">Line 15</text>
<text x="45.9" y="159.7">Line 14</text>
<text x="45.9" y="163.7">Line 13</text>
<text x="45.9" y="167.6">Line 12</text>
</g>
</svg>
